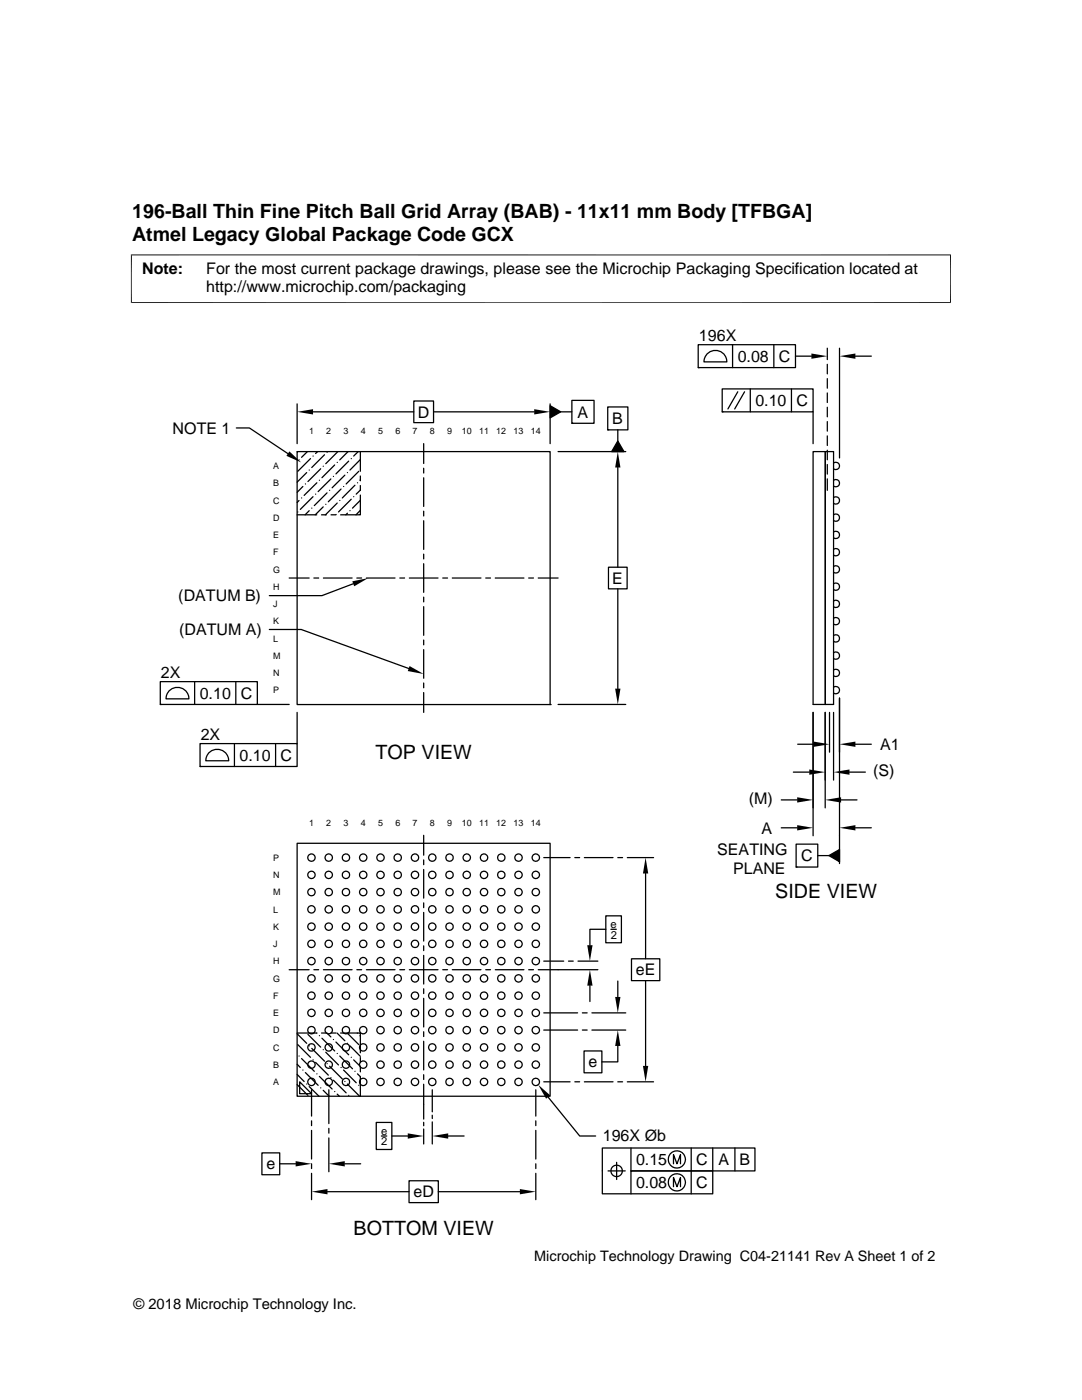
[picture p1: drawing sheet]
<svg xmlns="http://www.w3.org/2000/svg" width="216mm" height="279mm" viewBox="0 0 216 279" stroke-linecap="round" stroke-linejoin="round" font-family="sans-serif">
<g fill="none" stroke="#000" stroke-width=".25">
<path d="M114.1 79.9h4.4v4.6h-4.4zM139.3 68.8h19.4v4.6h-19.4zM139.3 73.4h.1M141.3 70.5a2.28 2.28 0 0 1 2.4-.4 2.28 2.28 0 0 1 1.3 2.1h-4.5l.3-1.2zM144.1 77.6h18.1v4.6h-18.1zM146.2 68.8v4.6M147.2 78.2l-2 3.4M148.6 78.2l-2 3.4M149.7 77.6v4.6M154.4 68.8v4.6M157.9 77.6v4.6M158.7 71.1h3.2"/>
<path d="M165.1 69.5v2.3M165.1 72.7v1.9M165.1 75.6v1.9M165.1 78.4v1.9M167.5 69.5v21.9M170.7 71.1h3.2M47.2 85.4h2.6l7.6 5.1M59.3 80.6v7.9M59.3 90.1h50.5v50.5h-50.5zM59.3 90.1h.1M59.7 99.9l-.4 .4M59.7 91.8h.1"/>
<path d="M60.2 99.4h.1M60.4 97.1l-1.1 1.2M60.9 96.6h.1M61.2 94.3l-1.9 1.9M61.3 90.1l-1.1 1.2M61.7 93.8h.1M62 91.5l-2.6 2.6M62.5 91h.1M62.5 82.2h20.1M62.5 99.1l-2.6 2.6M63 98.6h.1M63.2 96.4l-2.5 2.5"/>
<path d="M63.4 90.1l-.4 .4M63.7 95.8h.1M64 93.6l-2.6 2.5M64.5 93h.1M64.7 90.8l-2.5 2.5M65.3 90.3h.1M65.3 98.4l-2.6 2.5M65.8 97.9h.1M66 95.6l-2.5 2.5M66.5 95.1h.1M66.8 92.8l-2.6 2.5M67.3 92.3h.1"/>
<path d="M67.4 90.1l-2.4 2.4M67.8 99.9h.1M68.1 97.6l-2.6 2.5M68.6 97.1h.1M68.8 94.8l-2.5 2.5M69.3 94.3h.1M69.4 90.1l-1.6 1.7M69.6 92l-2.6 2.6M70.1 91.5h.1M70.1 99.6l-2.6 2.6M70.6 99.1h.1M70.8 96.8l-2.5 2.6"/>
<path d="M71.3 96.4h.1M71.5 90.1l-.9 .9M71.6 94.1l-2.5 2.5M71.9 91.7l-2.1 2.1M71.9 98.8v3.9h-3.9M71.9 90.1v3.9M71.9 95v.9M71.9 96.9v1M71.9 95.8h-.1M71.9 99.8l-1.6 1.6M71.9 97.8l-.8 .8M82.6 80h3.9v4.3h-3.9z"/>
<path d="M84.5 88.5v4M84.5 93.5v.9M84.5 95.4v5.7M86.5 82.2h20.1M109.8 81l2.1 1.2-2.1 1.2zM109.8 80.6v7.9M111.4 90.1h13.5M111.9 82.2h2.2M114.1 84.5h.1M121.3 81.2h4v4.6h-4zM121.3 85.8h.1M123.3 88l1.2 2.1h-2.5z"/>
<path d="M123.3 85.8v2.2M123.3 93.3v19.9M144.1 82.2h.1M162.2 82.2v6.3M162.2 90.1h2.5v50.5v-50.5h1.6v50.5h-4.1zM165.1 81.3v1.9M165.1 84.1v1.9M165.1 87v1.9M165.1 89.9v1.9M165.1 92.7v1.9M165.1 95.6v2.3M166.3 92.4l.7-.1a.73 .73 0 0 1 .5 .7 .73 .73 0 0 1-.5 .7l-.7-.1"/>
<path d="M166.3 95.9l.7-.2a.73 .73 0 0 1 .5 .7 .73 .73 0 0 1-.5 .7l-.7-.1M166.3 99.3l.7-.1a.73 .73 0 0 1 .5 .7 .73 .73 0 0 1-.5 .7l-.7-.2M57.7 115.4h4M59.3 102.7h3.9M59.4 102.2h.1M61.7 101.9l-.8 .8M62.2 101.4h.1M62.6 115.4h1M64.2 102.7h.9M64.5 101.2l-1.6 1.5M64.5 115.4h5.8M65 100.6h.1"/>
<path d="M66.1 102.7h.9M67 102.7h.1M67.3 100.4l-2.4 2.3M69.3 102.4l-.3 .3M69.8 101.9h.1M70.5 116.5l-6.3 2.4h-10.5M71.2 115.4h1M71.9 101.9l-.9 .8M73.1 115.4h5.7M79.8 115.4h.9M81.7 115.4h5.7M84.5 102v1"/>
<path d="M84.5 103.9v5.7M84.5 110.6v.9M84.5 112.5v5.7M84.5 119.2v.9M88.3 115.4h1M90.3 115.4h5.7M96.9 115.4h1M98.8 115.4h5.7M105.5 115.4h.9M107.4 115.4h4M121.4 113.2h3.7v4.3h-3.7zM123.3 117.5v19.9"/>
<path d="M166.3 102.7l.7-.1a.74 .74 0 0 1 .5 .7 .74 .74 0 0 1-.5 .7l-.7-.1M166.3 106.2l.7-.1a.73 .73 0 0 1 .5 .7 .73 .73 0 0 1-.5 .6l-.7-.1M166.3 109.6l.7-.1a.74 .74 0 0 1 .5 .7 .74 .74 0 0 1-.5 .7l-.7-.1M166.3 113.1l.7-.2a.73 .73 0 0 1 .5 .7 .73 .73 0 0 1-.5 .7l-.7-.1M166.3 116.5l.7-.1a.73 .73 0 0 1 .5 .7 .73 .73 0 0 1-.5 .7l-.7-.2M166.3 120l.7-.2a.74 .74 0 0 1 .5 .7 .74 .74 0 0 1-.5 .7l-.7-.1M32 136h19.4v4.6h-19.4zM33.9 137.7a2.3 2.3 0 0 1 2.5-.3 2.3 2.3 0 0 1 1.3 2.1h-4.6l.3-1.2zM38.8 136v4.6M47.1 136v4.6M53.7 125.6h6.4l21.5 7.8M84.5 121.1v5.7"/>
<path d="M84.5 127.7v1M84.5 129.6v5.8M84.5 136.3v1M84.5 138.2v4M166.3 123.4l.7-.1a.73 .73 0 0 1 .5 .7 .73 .73 0 0 1-.5 .7l-.7-.2M166.3 126.8l.7-.1a.74 .74 0 0 1 .5 .7 .74 .74 0 0 1-.5 .7l-.7-.1M166.3 130.3l.7-.2a.73 .73 0 0 1 .5 .7 .73 .73 0 0 1-.5 .7l-.7-.1M166.3 133.7l.7-.1a.73 .73 0 0 1 .5 .7 .73 .73 0 0 1-.5 .7l-.7-.1M166.3 137.2l.7-.2a.73 .73 0 0 1 .5 .7 .73 .73 0 0 1-.5 .7l-.7-.1M167.5 139.3v33M32 140.6h.1M39.9 148.4h19.4v4.6h-19.4z"/>
<path d="M39.9 153h.1M41.8 150.1a2.3 2.3 0 0 1 2.5-.4 2.3 2.3 0 0 1 1.3 2.1h-4.5l.3-1.1zM46.8 148.4v4.6M51.4 140.6h6.3M55 148.4v4.6M59.3 142.2v6.2M109.8 140.6h.1M111.4 140.6h13.5M155.9 159.6h3.2M158.3 154.1h3.2M159.2 148.5h3.1M162.2 142.2v24.6"/>
<path d="M164.7 142.2v19M165.5 142.2v7.9M166.3 142.2v13.5M167.8 159.6h3.2M169.5 154.1h3.2M170.7 148.5h3.2M59.3 168.3h50.5v50.5h-50.5zM84.5 166.7v4M84.5 171.6v1M84.5 173.5v5.7M108.5 171.2h5.2M114.7 171.2h1"/>
<path d="M116.6 171.2h5.7M123.3 171.2h.9M125.2 171.2h5.2M128.8 174.3v17M155.9 165.2h3.2M158.9 168.5h4.3v4.5h-4.3zM158.9 173h.1M163.2 170.8h2.2M165.4 170.8l2.1-1.3v2.5zM170.7 165.2h3.2M57.7 193.5h4M62.6 193.5h1"/>
<path d="M64.5 193.5h5.8M71.2 193.5h1M73.1 193.5h5.7M79.8 193.5h.9M81.7 193.5h5.7M84.5 180.2v.9M84.5 182.1v5.7M84.5 188.8v.9M84.5 190.7v5.7M84.5 197.3v1M84.5 199.2v5.8M88.3 193.5h1"/>
<path d="M90.3 193.5h5.7M96.9 193.5h1M98.8 193.5h5.7M105.5 193.5h.9M108.5 191.8h4M113.4 191.8h1M115.3 191.8h4M117.7 196.7v3.2M119.3 193.5h-11.9M120.9 185.5h-3.2v3.1M120.9 182.8h3.1v5.4h-3.1zM121.9 185.5h1.1"/>
<path d="M123.3 195.8v3.2M126 191.3h5.7v4.4h-5.7zM128.8 195.7v17M59.3 206.2h3.9M59.3 206.3l1.9 1.9M59.3 212.4l.6 .6M59.3 214.4l1.4 1.4M59.3 216.5l2.1 2.1M59.4 208.5l2.6 2.5M59.7 210.8h.1M59.8 215.9l2.4 2.4h-2.4zM60.2 211.3l2.5 2.5"/>
<path d="M60.4 213.6h.1M60.9 214.1l2.6 2.5M61.2 216.3h.1M61.4 206.4l2.6 2.6M61.7 208.7h.1M61.7 216.9l1.9 1.9M62.2 217.5v5.2M62.2 209.2l2.5 2.6M62.5 211.5h.1M63 212l2.5 2.6M63.2 206.2h.1M63.2 214.3h.1"/>
<path d="M63.7 206.7h.1M63.7 214.8l2.6 2.5M64 217.1h.1M64.2 206.2h.9M64.2 207.2l2.6 2.5M64.5 209.5h.1M64.5 217.6l1.2 1.2M65 210l2.5 2.5M65.2 206.2l.8 .7M65.3 212.3h.1M65.6 217.5v6.7M65.8 212.8l2.5 2.5"/>
<path d="M66 215.1h.1M66.1 206.2h.9M66.5 207.5h.1M66.5 215.6l2.6 2.5M66.8 217.8h.1M67 208l2.6 2.5M67.2 206.2l1.6 1.5M67.3 210.2h.1M67.3 218.4l.4 .4M67.8 210.8l2.5 2.5M68 206.2h3.9v3.9M68.1 213h.1"/>
<path d="M68.6 213.6l2.5 2.5M68.8 215.8h.1M69.3 206.2l2.3 2.3M69.3 208.2h.1M69.3 216.3l2.5 2.5M69.6 218.6h.1M69.8 208.7l2.1 2.1M70.1 211h.1M70.6 211.5l1.3 1.3M70.8 213.8h.1M71.3 206.2h.1M71.3 214.3l.6 .6v3.9"/>
<path d="M71.6 216.6h.1M71.8 206.7l.1 .1M71.9 211.1v.9M71.9 213v.9M84.5 205.9v1M84.5 207.8v5.7M84.5 214.5v.9M84.5 216.4v6.9M86.3 217.5v4.4M106.9 217.5v5.2M108.5 215.9h5.2M108.5 202.1h6.8"/>
<path d="M108.5 205.6h6.8M109.4 218.9l6.3 7.8h3.2M114.7 215.9h1M116.2 202.1h1M116.2 205.6h1M116.5 209.7h3.6v4.4h-3.6zM116.6 215.9h5.7M118.1 202.1h6.8M118.1 205.6h6.8M123.3 215.9h.9M123.3 208.7v3.2h-3.2M125.2 215.9h5.2"/>
<path d="M52.3 230.1h3.5v4.3h-3.5zM55.8 232.3h3.2M62.2 223.7v.9M62.2 225.6v5.7M62.2 232.3v.9M62.2 234.2v5.2M65.3 237.8h16.3M65.6 225.2v.9M65.6 227.1v6.7M68.8 232.3h3.2M75.1 224h3.1v5.4h-3.1zM76.1 226.7h1.1"/>
<path d="M78.2 226.7h3.2M81.6 235.6h5.9v4.4h-5.9zM84.5 224v.7M84.5 225.3v3M86.3 222.6v.6M86.3 223.9v4.4M87.5 237.8h16.2M89.4 226.7h3.2M106.9 223.7v.9M106.9 225.6v5.7M106.9 232.3v.9M106.9 234.2v5.2"/>
<path d="M121.3 233.7h3.5M123 232v3.4M125.9 229.1v4.6h16.3v4.6h-22v-9.2h30.4v4.6h-24.7v4.6M134.4 232.3v-1.9l.7 1.9 .7-1.9v1.9M134.4 236.8v-1.8l.7 1.8 .7-1.8v1.8M137.9 229.1v9.2M142.2 229.1v4.6M146.6 229.1v4.6"/>
<circle cx="62.1" cy="174.6" r=".74"/>
<circle cx="62.1" cy="171.2" r=".74"/>
<circle cx="62.2" cy="178" r=".75"/>
<circle cx="65.6" cy="174.6" r=".73"/>
<circle cx="65.6" cy="171.2" r=".74"/>
<circle cx="65.6" cy="178" r=".74"/>
<circle cx="69" cy="171.2" r=".73"/>
<circle cx="69" cy="174.6" r=".73"/>
<circle cx="69" cy="178" r=".74"/>
<circle cx="72.5" cy="174.6" r=".74"/>
<circle cx="72.5" cy="171.2" r=".74"/>
<circle cx="72.5" cy="178" r=".75"/>
<circle cx="75.9" cy="174.6" r=".73"/>
<circle cx="75.9" cy="171.2" r=".74"/>
<circle cx="75.9" cy="178" r=".74"/>
<circle cx="79.4" cy="171.2" r=".73"/>
<circle cx="79.4" cy="174.6" r=".73"/>
<circle cx="79.4" cy="178" r=".74"/>
<circle cx="82.8" cy="174.6" r=".74"/>
<circle cx="82.8" cy="171.2" r=".74"/>
<circle cx="82.8" cy="178" r=".75"/>
<circle cx="86.2" cy="174.6" r=".73"/>
<circle cx="86.3" cy="171.2" r=".74"/>
<circle cx="86.3" cy="178" r=".74"/>
<circle cx="89.7" cy="174.6" r=".73"/>
<circle cx="89.7" cy="171.2" r=".74"/>
<circle cx="89.7" cy="178" r=".74"/>
<circle cx="93.1" cy="174.6" r=".74"/>
<circle cx="93.1" cy="171.2" r=".74"/>
<circle cx="93.1" cy="178" r=".75"/>
<circle cx="96.6" cy="174.6" r=".73"/>
<circle cx="96.6" cy="171.2" r=".74"/>
<circle cx="96.6" cy="178" r=".74"/>
<circle cx="100" cy="174.6" r=".73"/>
<circle cx="100" cy="171.2" r=".74"/>
<circle cx="100" cy="178" r=".74"/>
<circle cx="103.5" cy="174.6" r=".74"/>
<circle cx="103.5" cy="171.2" r=".74"/>
<circle cx="103.5" cy="178" r=".75"/>
<circle cx="106.9" cy="174.6" r=".73"/>
<circle cx="106.9" cy="171.2" r=".74"/>
<circle cx="106.9" cy="178" r=".74"/>
<circle cx="62.1" cy="184.9" r=".74"/>
<circle cx="62.1" cy="195.3" r=".74"/>
<circle cx="62.1" cy="198.7" r=".74"/>
<circle cx="62.1" cy="191.8" r=".74"/>
<circle cx="62.1" cy="181.5" r=".74"/>
<circle cx="62.2" cy="188.4" r=".75"/>
<circle cx="65.6" cy="184.9" r=".73"/>
<circle cx="65.6" cy="195.3" r=".73"/>
<circle cx="65.6" cy="198.7" r=".73"/>
<circle cx="65.6" cy="191.8" r=".74"/>
<circle cx="65.6" cy="181.5" r=".74"/>
<circle cx="65.6" cy="188.4" r=".74"/>
<circle cx="69" cy="198.7" r=".73"/>
<circle cx="69" cy="184.9" r=".73"/>
<circle cx="69" cy="191.8" r=".73"/>
<circle cx="69" cy="195.3" r=".73"/>
<circle cx="69" cy="181.5" r=".73"/>
<circle cx="69" cy="188.4" r=".74"/>
<circle cx="72.5" cy="195.3" r=".74"/>
<circle cx="72.5" cy="184.9" r=".74"/>
<circle cx="72.5" cy="198.7" r=".74"/>
<circle cx="72.5" cy="181.5" r=".74"/>
<circle cx="72.5" cy="191.8" r=".74"/>
<circle cx="72.5" cy="188.4" r=".75"/>
<circle cx="75.9" cy="184.9" r=".73"/>
<circle cx="75.9" cy="195.3" r=".73"/>
<circle cx="75.9" cy="198.7" r=".73"/>
<circle cx="75.9" cy="191.8" r=".74"/>
<circle cx="75.9" cy="181.5" r=".74"/>
<circle cx="75.9" cy="188.4" r=".74"/>
<circle cx="79.4" cy="198.7" r=".73"/>
<circle cx="79.4" cy="181.5" r=".73"/>
<circle cx="79.4" cy="191.8" r=".73"/>
<circle cx="79.4" cy="195.3" r=".73"/>
<circle cx="79.4" cy="184.9" r=".73"/>
<circle cx="79.4" cy="188.4" r=".74"/>
<circle cx="82.8" cy="195.3" r=".74"/>
<circle cx="82.8" cy="184.9" r=".74"/>
<circle cx="82.8" cy="198.7" r=".74"/>
<circle cx="82.8" cy="181.5" r=".74"/>
<circle cx="82.8" cy="191.8" r=".74"/>
<circle cx="82.8" cy="188.4" r=".75"/>
<circle cx="86.2" cy="184.9" r=".73"/>
<circle cx="86.2" cy="195.3" r=".73"/>
<circle cx="86.2" cy="198.7" r=".73"/>
<circle cx="86.3" cy="181.5" r=".74"/>
<circle cx="86.3" cy="191.8" r=".74"/>
<circle cx="86.3" cy="188.4" r=".74"/>
<circle cx="89.7" cy="198.7" r=".73"/>
<circle cx="89.7" cy="195.3" r=".73"/>
<circle cx="89.7" cy="184.9" r=".73"/>
<circle cx="89.7" cy="181.5" r=".74"/>
<circle cx="89.7" cy="191.8" r=".74"/>
<circle cx="89.7" cy="188.4" r=".74"/>
<circle cx="93.1" cy="195.3" r=".74"/>
<circle cx="93.1" cy="184.9" r=".74"/>
<circle cx="93.1" cy="198.7" r=".74"/>
<circle cx="93.1" cy="181.5" r=".74"/>
<circle cx="93.1" cy="191.8" r=".74"/>
<circle cx="93.1" cy="188.4" r=".75"/>
<circle cx="96.6" cy="184.9" r=".73"/>
<circle cx="96.6" cy="195.3" r=".73"/>
<circle cx="96.6" cy="198.7" r=".73"/>
<circle cx="96.6" cy="181.5" r=".74"/>
<circle cx="96.6" cy="191.8" r=".74"/>
<circle cx="96.6" cy="188.4" r=".74"/>
<circle cx="100" cy="198.7" r=".73"/>
<circle cx="100" cy="195.3" r=".73"/>
<circle cx="100" cy="184.9" r=".73"/>
<circle cx="100" cy="181.5" r=".74"/>
<circle cx="100" cy="191.8" r=".74"/>
<circle cx="100" cy="188.4" r=".74"/>
<circle cx="103.5" cy="195.3" r=".74"/>
<circle cx="103.5" cy="184.9" r=".74"/>
<circle cx="103.5" cy="198.7" r=".74"/>
<circle cx="103.5" cy="191.8" r=".74"/>
<circle cx="103.5" cy="181.5" r=".74"/>
<circle cx="103.5" cy="188.4" r=".75"/>
<circle cx="106.9" cy="184.9" r=".73"/>
<circle cx="106.9" cy="195.3" r=".73"/>
<circle cx="106.9" cy="198.7" r=".73"/>
<circle cx="106.9" cy="181.5" r=".74"/>
<circle cx="106.9" cy="191.8" r=".74"/>
<circle cx="106.9" cy="188.4" r=".74"/>
<circle cx="62.1" cy="205.6" r=".74"/>
<circle cx="62.1" cy="215.9" r=".74"/>
<circle cx="62.1" cy="209" r=".74"/>
<circle cx="62.1" cy="212.5" r=".74"/>
<circle cx="62.1" cy="202.1" r=".74"/>
<circle cx="65.6" cy="205.6" r=".73"/>
<circle cx="65.6" cy="215.9" r=".73"/>
<circle cx="65.6" cy="209" r=".73"/>
<circle cx="65.6" cy="212.5" r=".74"/>
<circle cx="65.6" cy="202.1" r=".74"/>
<circle cx="69" cy="209" r=".73"/>
<circle cx="69" cy="212.5" r=".73"/>
<circle cx="69" cy="205.6" r=".73"/>
<circle cx="69" cy="202.1" r=".73"/>
<circle cx="69" cy="215.9" r=".73"/>
<circle cx="72.5" cy="205.6" r=".74"/>
<circle cx="72.5" cy="215.9" r=".74"/>
<circle cx="72.5" cy="209" r=".74"/>
<circle cx="72.5" cy="212.5" r=".74"/>
<circle cx="72.5" cy="202.1" r=".74"/>
<circle cx="75.9" cy="215.9" r=".73"/>
<circle cx="75.9" cy="205.6" r=".73"/>
<circle cx="75.9" cy="209" r=".73"/>
<circle cx="75.9" cy="202.1" r=".74"/>
<circle cx="75.9" cy="212.5" r=".74"/>
<circle cx="79.4" cy="209" r=".73"/>
<circle cx="79.4" cy="215.9" r=".73"/>
<circle cx="79.4" cy="205.6" r=".73"/>
<circle cx="79.4" cy="202.1" r=".73"/>
<circle cx="79.4" cy="212.5" r=".73"/>
<circle cx="82.8" cy="205.6" r=".74"/>
<circle cx="82.8" cy="215.9" r=".74"/>
<circle cx="82.8" cy="209" r=".74"/>
<circle cx="82.8" cy="202.1" r=".74"/>
<circle cx="82.8" cy="212.5" r=".74"/>
<circle cx="86.2" cy="205.6" r=".73"/>
<circle cx="86.2" cy="215.9" r=".73"/>
<circle cx="86.2" cy="209" r=".73"/>
<circle cx="86.3" cy="202.1" r=".74"/>
<circle cx="86.3" cy="212.5" r=".74"/>
<circle cx="89.7" cy="209" r=".73"/>
<circle cx="89.7" cy="215.9" r=".73"/>
<circle cx="89.7" cy="205.6" r=".73"/>
<circle cx="89.7" cy="202.1" r=".74"/>
<circle cx="89.7" cy="212.5" r=".74"/>
<circle cx="93.1" cy="215.9" r=".74"/>
<circle cx="93.1" cy="205.6" r=".74"/>
<circle cx="93.1" cy="209" r=".74"/>
<circle cx="93.1" cy="202.1" r=".74"/>
<circle cx="93.1" cy="212.5" r=".74"/>
<circle cx="96.6" cy="205.6" r=".73"/>
<circle cx="96.6" cy="215.9" r=".73"/>
<circle cx="96.6" cy="209" r=".73"/>
<circle cx="96.6" cy="202.1" r=".74"/>
<circle cx="96.6" cy="212.5" r=".74"/>
<circle cx="100" cy="209" r=".73"/>
<circle cx="100" cy="215.9" r=".73"/>
<circle cx="100" cy="205.6" r=".73"/>
<circle cx="100" cy="212.5" r=".74"/>
<circle cx="100" cy="202.1" r=".74"/>
<circle cx="103.5" cy="215.9" r=".74"/>
<circle cx="103.5" cy="205.6" r=".74"/>
<circle cx="103.5" cy="209" r=".74"/>
<circle cx="103.5" cy="202.1" r=".74"/>
<circle cx="103.5" cy="212.5" r=".74"/>
<circle cx="106.9" cy="215.9" r=".73"/>
<circle cx="106.9" cy="205.6" r=".73"/>
<circle cx="106.9" cy="209" r=".73"/>
<circle cx="106.9" cy="202.1" r=".74"/>
<circle cx="106.9" cy="212.5" r=".74"/>
<circle cx="123" cy="233.7" r="1.14"/>
<circle cx="135.1" cy="236" r="1.72"/>
<circle cx="135.1" cy="231.4" r="1.72"/>
</g>
<g fill="#000">
<path d="M161.9 70.5l3.2 .6-3.2 .5zM167.5 71.1l3.2-.6v1.1zM57.7 90.1l2.4 2.2-3-1.3zM59.3 82.2l3.2-.5v1zM106.6 81.7l3.2 .5-3.2 .5zM109.8 81l2.1 1.2-2.1 1.2zM123.3 90.1l.5 3.2h-1.1zM123.3 88l1.2 2.1h-2.5zM70.3 116l3.1-.6-2.7 1.6zM81.7 132.9l2.8 1.6-3.1-.6zM122.7 137.4h1.1l-.5 3.2zM159.1 159.1l3.1 .5-3.1 .6z"/>
<path d="M161.5 153.6l3.2 .5-3.2 .5zM162.3 148l3.2 .5-3.2 .6zM164.7 159.6l3.1-.5v1.1zM166.3 154.1l3.2-.5v1zM167.5 148.5l3.2-.5v1.1zM128.8 171.2l.5 3.1h-1zM159.1 164.7l3.1 .5-3.1 .5zM165.4 170.8l2.1-1.3v2.5zM167.5 165.2l3.2-.5v1zM117.7 193.5l.5 3.2h-1zM117.2 188.6h1l-.5 3.2zM122.7 199h1.1l-.5 3.1z"/>
<path d="M107.4 216.5l2.4 2.1-.8 .7zM123.3 205.6l.5 3.1h-1.1zM128.3 212.7h1l-.5 3.2zM59 231.7l3.2 .6-3.2 .5zM62.2 237.8l3.1-.5v1.1zM65.6 232.3l3.2-.6v1.1zM81.4 226.2l3.1 .5-3.1 .5zM86.3 226.7l3.1-.5v1zM103.7 237.3l3.2 .5-3.2 .6z"/>
</g>
<path d="M26.1 50.9h163.7M26.2 50.8v9.7M189.7 50.8v9.7M26.1 60.4h163.7" fill="none" stroke="#000" stroke-width=".2"/>
<g font-size="3.9">
<text x="26.4" y="43.5">196-Ball Thin Fine Pitch Ball Grid Array (BAB) - 11x11 mm Body [TFBGA]</text>
<text x="26.4" y="48">Atmel Legacy Global Package Code GCX</text>
<text x="74.9" y="151.5">TOP VIEW</text>
<text x="154.7" y="179.3">SIDE VIEW</text>
<text x="70.5" y="246.4">BOTTOM VIEW</text>
</g>
<g font-size="3.2">
<text x="28.4" y="54.6">Note:</text>
<text x="41.1" y="58.3">http://www.microchip.com/packaging</text>
<text x="41.1" y="54.6">For the most current package drawings, please see the Microchip Packaging Specification located at</text>
<text x="139.5" y="68">196X</text>
<text x="147.2" y="72.2">0.08</text>
<text x="155.4" y="72.2">C</text>
<text x="83.4" y="83.3">D</text>
<text x="115.3" y="83.3">A</text>
<text x="150.7" y="81">0.10</text>
<text x="158.9" y="81">C</text>
<text x="34.4" y="86.6">NOTE 1</text>
<text x="122.2" y="84.6">B</text>
<text x="122.2" y="116.5">E</text>
<text x="35.6" y="120">(DATUM B)</text>
<text x="35.7" y="126.7">(DATUM A)</text>
<text x="32.1" y="135.2">2X</text>
<text x="39.9" y="139.4">0.10</text>
<text x="48" y="139.5">C</text>
<text x="40" y="147.6">2X</text>
<text x="175.6" y="149.7">A1</text>
<text x="47.8" y="151.8">0.10</text>
<text x="56" y="151.8">C</text>
<text x="174.2" y="154.9">(S)</text>
<text x="149.4" y="160.5">(M)</text>
<text x="152" y="166.3">A</text>
<text x="143.1" y="170.7">SEATING</text>
<text x="159.9" y="171.9">C</text>
<text x="146.3" y="174.3">PLANE</text>
<text x="126.9" y="194.6">eE</text>
<text x="117.4" y="213">e</text>
<text x="120.3" y="227.8">196X Øb</text>
<text x="53.1" y="233.4">e</text>
<text x="126.9" y="232.5">0.15</text>
<text x="138.9" y="232.5">C</text>
<text x="143.4" y="232.5">A</text>
<text x="147.6" y="232.5">B</text>
<text x="82.5" y="239">eD</text>
<text x="126.9" y="237.1">0.08</text>
<text x="138.9" y="237.1">C</text>
</g>
<g font-size="2.9">
<text x="106.6" y="251.7">Microchip Technology Drawing C04-21141 Rev A Sheet 1 of 2</text>
<text x="26.6" y="261.3">© 2018 Microchip Technology Inc.</text>
</g>
<g font-size="2.2">
<text x="121.8" y="185.2">e</text>
<text x="121.9" y="187.3">2</text>
<text x="76" y="226.4">e</text>
<text x="76.1" y="228.6">2</text>
</g>
<g font-size="1.8">
<text x="61.7" y="86.6">1</text>
<text x="65.1" y="86.6">2</text>
<text x="68.6" y="86.6">3</text>
<text x="72" y="86.6">4</text>
<text x="75.4" y="86.6">5</text>
<text x="78.9" y="86.6">6</text>
<text x="82.3" y="86.6">7</text>
<text x="85.8" y="86.6">8</text>
<text x="89.2" y="86.6">9</text>
<text x="92.2" y="86.6">10</text>
<text x="95.6" y="86.6">11</text>
<text x="99" y="86.6">12</text>
<text x="102.5" y="86.6">13</text>
<text x="105.9" y="86.6">14</text>
<text x="54.5" y="93.6">A</text>
<text x="54.5" y="97.1">B</text>
<text x="54.5" y="100.5">C</text>
<text x="54.5" y="107.4">E</text>
<text x="54.5" y="103.9">D</text>
<text x="54.5" y="110.8">F</text>
<text x="54.5" y="114.3">G</text>
<text x="54.5" y="117.7">H</text>
<text x="54.5" y="121.1">J</text>
<text x="54.5" y="124.6">K</text>
<text x="54.5" y="128">L</text>
<text x="54.5" y="131.5">M</text>
<text x="54.5" y="134.9">N</text>
<text x="54.5" y="138.4">P</text>
<text x="61.7" y="164.8">1</text>
<text x="65.1" y="164.8">2</text>
<text x="68.6" y="164.8">3</text>
<text x="72" y="164.8">4</text>
<text x="75.4" y="164.8">5</text>
<text x="78.9" y="164.8">6</text>
<text x="82.3" y="164.8">7</text>
<text x="85.8" y="164.8">8</text>
<text x="89.2" y="164.8">9</text>
<text x="92.2" y="164.8">10</text>
<text x="95.6" y="164.8">11</text>
<text x="99" y="164.8">12</text>
<text x="102.5" y="164.8">13</text>
<text x="105.9" y="164.8">14</text>
<text x="54.5" y="171.8">P</text>
<text x="54.5" y="178.7">M</text>
<text x="54.5" y="175.2">N</text>
<text x="54.5" y="185.6">K</text>
<text x="54.5" y="182.1">L</text>
<text x="54.5" y="189">J</text>
<text x="54.5" y="195.9">G</text>
<text x="54.5" y="192.4">H</text>
<text x="54.5" y="202.8">E</text>
<text x="54.5" y="199.3">F</text>
<text x="54.5" y="209.7">C</text>
<text x="54.5" y="206.2">D</text>
<text x="54.5" y="213.1">B</text>
<text x="54.5" y="216.5">A</text>
</g>
</svg>
